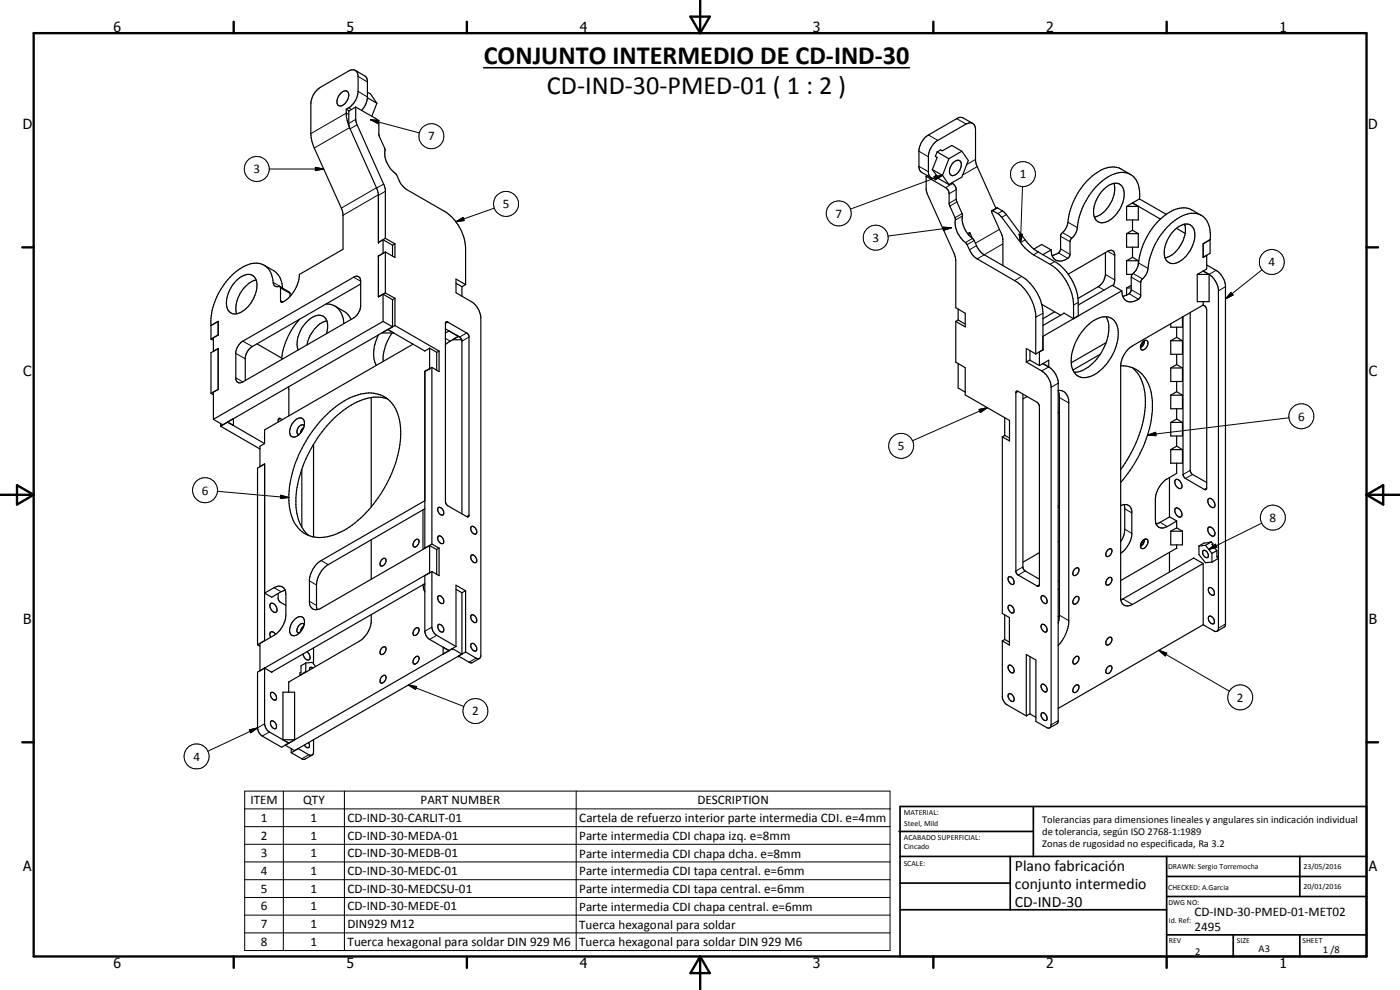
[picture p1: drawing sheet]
<svg xmlns="http://www.w3.org/2000/svg" width="420mm" height="297mm" viewBox="0 0 420 297" stroke-linecap="round" stroke-linejoin="round" font-family="sans-serif">
<g fill="none" stroke="#000" stroke-width=".35">
<path d="M102.3 27.9a1.22 1.22 0 0 1 1.2-.7 1.22 1.22 0 0 1 1.1 .9 3.4 3.4 0 0 1-2.5 3.7l-.3-.1a1.87 1.87 0 0 1-.2-2.9zM103.9 32.8a6.2 6.2 0 0 0 3.6-5.4v-4.5a1.75 1.75 0 0 0-.9-1.8 1.75 1.75 0 0 0-2 .2l-8.5 4.9a6.3 6.3 0 0 0-2.8 4.9v9l.3 2.4 9.2 20.8 .1 1.3v10.2l-13 7.5a9.9 9.9 0 0 1-5.3 8.4l-.4-.5v-4l-.3-.3a1.35 1.35 0 0 1-1.9-1.2 5.4 5.4 0 0 0-5.1-5.7 12.2 12.2 0 0 0-9.1 5.5 20 20 0 0 0-4.5 13.2M103.9 32.8l.9 .5M103.9 32.8l.1 2.3 .8 2.8M106.6 21.1l2.8 1.6 .6 .6 .3 1v5.2a6.5 6.5 0 0 1-1.8 3.6M106.8 32.1l6 3.5 .4 .4 .5 1.1v3.5l1.8 4.1a8 8 0 0 0 3.5 7.7l.8 1.7a6.6 6.6 0 0 0 2.3 2.8l11.2 6.5a14.3 14.3 0 0 1 6.4 11v11M106.8 32.1l-2.1 1.2v4.4l8.7 19.6 .2 1.3v14.2l1.4-.9M106.8 32.1v3.7l.2 1.3 8.6 19.5v14.9M110.3 27.7l.9 .5 1.9 2.8M110.3 29.3l2.8 1.7M113.1 31l-1.5 3.9M291.9 37l-2.8-1.6-1.1-.2-9.4 5.3a6.6 6.6 0 0 0-2.8 4.5l.1 5.9 .5 .7 3 1.7"/>
<path d="M277.9 52.9l6.5 3.9 .4 1.3 .1 3.3 1.8 4.1a8.4 8.4 0 0 0 3.4 7.7l1.3 2.6 1.2 1.4 12.4 7.3a14.2 14.2 0 0 1 5.8 10.1v11.6M277.9 52.9v4l.4 1.4 8 17.7 .5 1.4v14.9l2.9 1.7v4.1l-2.9-1.7M278.3 52.7l-.4 .2M279.8 50.9l1.5 2-.6-.3M279.8 50.9l3.1 1.7M280.7 52.6h.3M280.7 52.6l.6 .7 3.5 2.1M281.2 53.3a1.62 1.62 0 0 1-1.7 .1 1.62 1.62 0 0 1-.9-1.5v-5.3a6.2 6.2 0 0 1 2.9-4.5l8.4-4.9a1.75 1.75 0 0 1 2-.2 1.75 1.75 0 0 1 .9 1.9v9.4l.1 .8 6 13.4M281.3 45.6l-.6 1.3 .6 .3-1.5 3.7M281.3 45.6l3.5 2M282.9 52.6l1.9 2.8M284.8 47.6l-1.9 5"/>
<path d="M285.6 54.9l.7 .5 .6 1 .1 3.6 1.8 4.3a8.2 8.2 0 0 0 3.5 7.7l.8 1.7a6.3 6.3 0 0 0 2.3 2.8l11.2 6.4a14 14 0 0 1 6.4 11.1v11M286 48.9a1.33 1.33 0 0 1 1.5-.8 1.33 1.33 0 0 1 1 1.6 3.1 3.1 0 0 1-3 2.9 2.1 2.1 0 0 1 0-3zM288.7 45.4l-3-1.8-2.9 1.7-.5-.3-1 .6M288.7 45.4l1.9 2.7-1.9 5-3.9 2.3M288.7 45.4l-3.9 2.2M331.4 56.7a4.2 4.2 0 0 1 4.8-1.3 5.4 5.4 0 0 1 .3 6.5 8.2 8.2 0 0 1-5.5 4.9 2.64 2.64 0 0 1-2.8-2.7 10.2 10.2 0 0 1 3.2-7.4zM334.3 55a9.1 9.1 0 0 1-5.8 10.2M339.3 52.4l-2.8-1.7a7.1 7.1 0 0 0-7.4 1.2 22.3 22.3 0 0 0-8.9 15.9l-.5 1.1-1.4 1.6v4.3a2.99 2.99 0 0 1-2.5 1.9M342 59.7l8 4.6M342 59.7l-2.1 1.2M342 59.7a6.8 6.8 0 0 0-3.5-7.7 8 8 0 0 0-7.7 2.3 22.3 22.3 0 0 0-7.7 15.1l-2 2.9v4a3 3 0 0 1-5.2 .8l-.4-2.1M79.3 79.6a9.4 9.4 0 0 1 4.3 2.9 7.6 7.6 0 0 1 1.2 3.9"/>
<path d="M113.6 76.8v12.3M115 71.9v4.1l-1.4 .8M115 71.9l2.8 1.7M115.6 75.6v12.3M115.6 71.5l2.9 1.7M115.6 71.5l-2 1.2M115.6 75.6l-2 1.2M117.8 73.6v3.2M118.5 73.2v4.1l-2.9-1.7M118.5 73.2l-.7 .4M291 69.8l-.3 .7M291 69.8l-.6 .3"/>
<path d="M291 69.8l.8 1.7M297.7 63.2l1.5-.8 2.2 1.2 6.3 8.4a12.5 12.5 0 0 0 3.9 3.6l4.9 2.9a15.6 15.6 0 0 1 7.1 11.6v4.7l-1.4 .8M297.7 63.2l-.1 .5 3.3 7.5 .1 8.5M297.7 63.2l1.8 .9 1.1 1.1 7 9.2 2.6 2.1 4.9 2.8a15.5 15.5 0 0 1 7.1 12.2v4.1M310.3 74.7l2.3-1.3 2.9 1.6M315.5 75l-2.5 1.4M331.8 75.8v6.5a4.9 4.9 0 0 1-2.2 3.7l-6.1 3.5M338.1 78.2v4.1h1.7M338.1 78.2h3.5M338.1 61.9v4.1h3.5v-4.1M338.1 70.1v4.1h3.5v-4.1M338.1 61.9h3.5"/>
<path d="M338.1 70.1h3.5M339.9 60.9l8.4 4.8M339.9 66v3.1M339.9 74.2v3M339.9 77.2l1.7 1M339.9 77.2l-1.8 1M339.9 60.9l1.7 1M339.9 60.9l-1.8 1M339.9 69.1l1.7 1M339.9 69.1l-1.8 1M341.6 78.2v1.3M352.2 69.3a5.4 5.4 0 0 1 4.6-2 3.6 3.6 0 0 1 1.7 4.5 9.5 9.5 0 0 1-5.9 7.2 2.63 2.63 0 0 1-3.2-2.7 10.2 10.2 0 0 1 2.8-7z"/>
<path d="M353 68.5l2.7 1.5M355.2 67.3l.4 .3M355.5 67.3a9.1 9.1 0 0 1-5 9.8l-.8 .3M360.5 64.6l-2.8-1.6a7.4 7.4 0 0 0-8 1.6 22.5 22.5 0 0 0-8.3 15.4l-.5 1.2-1.3 1.6-.2 4.7-.5 .6-.8 .5M362.1 76.6h.1M362.2 79.5l2.7 1.6a6.2 6.2 0 0 1 2.9 4.5v101.9l-.3 .5-2.2 1.4M362.2 76.6v4.1l-1.1 .6M362.2 76.6l-1.1 .6M363.2 71.9l-2.1 1.3v4M363.2 71.9v4.1l-2.1 1.2M363.2 71.9a7.2 7.2 0 0 0-3-7.5 7.9 7.9 0 0 0-7.6 1.7 21.7 21.7 0 0 0-7.5 11.3l-.3 1.6a6.3 6.3 0 0 1-2.3 5.2l-.2 4.6a3.1 3.1 0 0 1-5.2 .5l-.4-2.1M63.3 97.7l2.2-1.3v4.1"/>
<path d="M63.3 97.7v4M70.7 84.5a5 5 0 0 1 4.9-2 4.1 4.1 0 0 1 1.3 5 8.7 8.7 0 0 1-6.2 6.7 2.75 2.75 0 0 1-2.8-3.3l.1-1.1 .7-2.3 .8-1.6zM76.9 84a9.1 9.1 0 0 0-5.9 10.1M84 86l2.9 1.7 .1 1.2M89.9 95.8a21.8 21.8 0 0 0-5.4 11.6M97.8 91.2a5.3 5.3 0 0 1 5.4 5.8v.1M98.1 96.3a8.9 8.9 0 0 0-6 7.2M100.5 91.8l3.2 1.9 1.1 1.2 .6 .9M108.2 85.2l-32.5 18.8a4.4 4.4 0 0 0-2.1 3.3v6.9M114.6 99.9l1.8-1.1 1.7 1.1zM115 88.3l2.8 1.6M115 88.3v8.1"/>
<path d="M115 96.4l2.8 1.6M115 88.3l-1.4 .8M115 96.4l-51 29.4M115.6 87.9l2.9 1.6M115.6 87.9l-2 1.2M116.4 98.9l11.1 6.4 1.4-.8M116.4 98.8v.1M117.6 99.9a14.9 14.9 0 0 0-2.6 8.6M117.8 98l-51.6 29.9M117.8 89.9v8.1M118.5 97.7l13.3 7.6M118.5 89.5v8.2"/>
<path d="M118.5 89.5l-.7 .4M118.5 97.7l-2.1 1.2M133.7 98.7l4.3 2.4M133.7 99.9l1.1-.6 2.8 1.6M133.8 96.7l.5-.1 5.9 3.4 .5 .9v53.9l-.3 .3-6-3.3-.5-.5-.2-.8zM136.9 85l1.7 1M138.6 86v2.9M139.7 85.4l-2.8-1.7v4.1l4.6 2.7a6.2 6.2 0 0 1 2.8 4.5v101.9a.85 .85 0 0 1-1.4 .6l-3.2-1.9M139.7 85.4l-1.1 .6M286.8 96.4v12.3l2.9 1.6v8.2l13.3 7.7v6.1l-2.2-1.2M287.6 96l-.8 .4M287.6 92.7v3.3"/>
<path d="M287.6 96l2.1 1.2M312.6 91.3l5.7 3.3M316.5 93.6l-3.5 2M320.6 82.3l11.8-6.9a1.3 1.3 0 0 1 2.1 .9v8l-.4 1.5M322.2 95.6l-2.9-1.7-6.3 3.8M325.7 98.3a7.6 7.6 0 0 1 7.3-3.1 5.1 5.1 0 0 1 2.6 5.9 15.3 15.3 0 0 1-8.3 11.8 4 4 0 0 1-5.8-4 15.2 15.2 0 0 1 4.2-10.6zM331.9 95a9.7 9.7 0 0 1-.3 8.7 13.3 13.3 0 0 1-8.3 7.9l-.9 .1M336.7 87.2l-2.9-1.6-10.2 5.9M336.7 87.2l-23.7 13.7M338.1 88.6l-1.1 .3M338.1 86.4v2.2M338.1 86.4h1.4"/>
<path d="M339.5 85.6l-1.4 .8M353.1 98.2v3M354.9 95.1v3.1h-3.5v-1M357.2 93.8v47.5l.5 .9 4.5 2.6M359.3 82.3h3.6M359.3 82.3v8.2h3.6v-8.2M361.1 90.5v1M361.1 81.3l1.8 1M361.1 91.5l.8 .7 .3 .8v53.4l-.3 .5-6.3-3.4-.6-1.1v-47.4M361.1 91.5l-21.2 12.3a7.8 7.8 0 0 0-3.6 5.7v70.2a2.15 2.15 0 0 0 1.3 2 2.15 2.15 0 0 0 2.3-.3l21.2-12.3M361.1 81.3l-1.8 1M362.9 82.3a6.4 6.4 0 0 1 2.8 4.5v102l-.4 .6"/>
<path d="M63.3 101.7l.7 .4M63.3 118l.7 .4M64 105.4h.1M65.5 104.6v12.2M65.5 104.6l-2.2 1.2v12.2M65.5 100.5l-2.2 1.2M65.5 116.8l-2.2 1.2M65.5 100.5l-1.5 .8v4.1M65.5 116.8l-1.5 .8v8.2M65.5 104.6l-1.5 .8M72.1 103l34.3-20a1.22 1.22 0 0 1 1.6 .3l.2 .8v8a4.9 4.9 0 0 1-2.1 3.3l-33.2 19.2a1.29 1.29 0 0 1-1.4 .2 1.29 1.29 0 0 1-.7-1.1v-8.4l.4-1zM77.1 103.2l7.8 4.5"/>
<path d="M86.6 116l.1 8.8M86.6 116.8h.1M98 100.1a4.7 4.7 0 0 0-.9-5.2 4.6 4.6 0 0 0-5.3 1.9 9 9 0 0 0-2.3 8.2M111.4 119.3v32.8M113.6 100.5a9.8 9.8 0 0 0-.6 9.1M116.4 119.7a13.9 13.9 0 0 0-12.6 2.9 38 38 0 0 0-15 26.8 13.5 13.5 0 0 0 3.9 11.3M124 103.3l-44.6 25.7v4.1M127.5 111.4v53.1M127.5 111.4h.1M128.9 104.5v6.1l-1.4 .8M128.9 104.5l2.2 1.2M129.6 110.2v53"/>
<path d="M129.6 110.2l-2.1 1.3M131.1 105.7v5.3M131.8 105.3v6.2l-2.2-1.3M131.8 105.3l-.7 .4M137.6 100.9l-3.9 2.5M137.6 100.9l-1.8 1h2.8M137.6 100.9l.4 .2M138 101.1l.6 .9M138.6 102v52.2M287.6 109.1v7.3l2.1 1.2M305 117.4h.6l5.6 3.3 .5 .5 .2 .7v53.5l-.4 .5-6.1-3.4-.5-1zM307 118.3v52l.5 .9 4.4 2.6"/>
<path d="M308 108.6l4.6 2.7a6.2 6.2 0 0 1 2.9 4.5v101.7l-.2 .7-.4 .2h-.6l-3.4-1.9v-18.5l-2.9-1.6v18.4M308.2 119l-1.2 .7M309.1 108l-1.1 .6M309.1 108.1l2.8 1.6M309.1 105.2v2.9M310.8 106.2l-2.8-1.6v4M311.9 105.6h.1M311.9 105.6v4.1M313 105h.1M313 109.1l1.7 1M313 104.9l-2.2 1.3M313 109.1l-1.1 .6"/>
<path d="M313 105l-1.1 .6M313 109.1l1.7-1v2M314.7 110.1a5.9 5.9 0 0 1 2.9 4.5v101.9l-.4 .7-2.2 1.2M317.6 117.3l.4 2v65.3l-.4 2.4M317.6 117.1a2.96 2.96 0 0 1 3.1 3.3v66.4a12 12 0 0 1-3.1 6.9M330.2 106.3l-8.2 4.7M331.9 102.8l-10.4 6M336.3 109.7l1.5 .1 2 .5M339.8 110.3a10.2 10.2 0 0 1 5.9 9.1 33.5 33.5 0 0 1-6.5 21.7l-2.9 3.6M339.8 110.3a12.6 12.6 0 0 1 3.9 11 36.9 36.9 0 0 1-7.4 19.6M343.1 102.4a.79 .79 0 0 1 1.4 .2 1.81 1.81 0 0 1-1.9 2.3 1.86 1.86 0 0 1 .5-2.5zM343.3 102.4l-1 1.7"/>
<path d="M343.5 102.2a2.46 2.46 0 0 1-1.2 2.1M351.4 102.2v4.1h3.5v-4.1M351.4 110.4v4.1h3.5v-4.1M351.4 118.6v4h3.5v-4M351.4 110.4h3.5M351.4 102.2h3.5M351.4 118.6h3.5M353.1 106.3v3.1M353.1 114.5v3M353.1 109.4l1.8 1M353.1 109.4l-1.7 1M353.1 101.2l1.8 1"/>
<path d="M353.1 101.2l-1.7 1M353.1 117.5l1.8 1.1M353.1 117.5l-1.7 1.1M64 125.8l2.9 1.7M66.2 127.9l11.8 6.8M66.2 127v.9M68.3 126.6l1.8-1v2.1zM68.3 126.7l11.1 6.4M78 140l1.4-.8v53M78 140h.1M79.4 139.2l-2.1 1.3v53M79.4 133.1l-1.4 .8v6.1"/>
<path d="M84.7 125.9l-.9-.4-.3 .4v.7M88.1 126.6a2.08 2.08 0 0 1 2.8-1 3.9 3.9 0 0 1-1.9 5.3 1.4 1.4 0 0 1-1.7-.1 1.4 1.4 0 0 1-.4-1.6l.5-1.6zM90.3 129.3l.2 .3M91.1 128.3l-.7 .9-.3 .8M91.3 127.8a.94 .94 0 0 0-1-.4 .94 .94 0 0 0-.7 .8 1.24 1.24 0 0 0 .2 2.1M94.1 133.3v27.8M97.5 124.9a20.3 20.3 0 0 1 13.9-7 9.1 9.1 0 0 1 8.4 7.9 31 31 0 0 1-5 21.6 31 31 0 0 1-14.1 12.9 9.7 9.7 0 0 1-11.1-1.7 14 14 0 0 1-2.9-10.3 37.4 37.4 0 0 1 10.8-23.4zM300.8 131.1v53l2.1 1.2v8.2l-2.1-1.2M301.5 130.6l-.7 .5M301.5 130.6l1.5 .8M301.5 125.3v5.3M318 123.4l-.4 .5"/>
<path d="M351.4 126.7v4.1h3.5v-4.1M351.4 126.7h3.5M351.4 134.9v4.1h3.5v-4.1M351.4 134.9h3.5M353.1 122.6v3.1M353.1 130.8v3.1M353.1 139v3l-2.8 1.7a8 8 0 0 0-3.6 6.1v6.1a2.19 2.19 0 0 0 1.1 2.3 2.19 2.19 0 0 0 2.5-.2l2.8-1.7M353.1 125.7l1.8 1M353.1 125.7l-1.7 1M353.1 133.9l1.8 1M353.1 133.9l-1.7 1M90.6 140.8v17.4"/>
<path d="M126.9 153v11.8M127.5 152.7l-29 16.7a7.9 7.9 0 0 0-3.5 6.1v6.5l.2 .9M127.5 150.2l-31.1 18a7.8 7.8 0 0 0-3.5 5.7v6.9a2.09 2.09 0 0 0 1.2 2 2.09 2.09 0 0 0 2.3-.3l32.5-18.8M131.5 152.3a1.39 1.39 0 0 1 1.4 .7 1.39 1.39 0 0 1 0 1.5 1.58 1.58 0 0 1-1.4-2.2zM141.4 158a1.39 1.39 0 0 1 1.5 .7 1.39 1.39 0 0 1-.1 1.5 1.58 1.58 0 0 1-1.4-2.2zM317.6 152.2l.4 .2M317.6 151.7l.4 .1M336.3 151.8a2.07 2.07 0 0 1 2.2-.3 2.07 2.07 0 0 1 1.2 2v6.9a8.1 8.1 0 0 1-3.4 5.6M337.3 151.4l.3 .9v6.5l-.3 1.9-1 1.9M351 143.3v11.8l2.1 1.2v2.1M351.1 155.1l-3.2 1.8-.9 .3M351.4 159.4v4.1h3.5v-4.1"/>
<path d="M351.4 159.4h3.5M352.6 144.1l.4-.3a1.87 1.87 0 0 1 1.4 2.7 1.86 1.86 0 0 1-1.8-2.4zM352.6 152.7a1.17 1.17 0 0 1 1.3-.1 1.17 1.17 0 0 1 .6 1l.2 .3a.96 .96 0 0 1-.3 1.2 1.95 1.95 0 0 1-1.8-2.4zM353.1 158.4l1.8 1M353.1 158.4l-1.7 1M362.5 149.9l.5-.4a1.87 1.87 0 0 1 1.3 2.7 1.86 1.86 0 0 1-1.8-2.3zM362.5 158.4a1.17 1.17 0 0 1 1.3-.1 1.17 1.17 0 0 1 .6 1l.2 1.2a1.18 1.18 0 0 1-1.9-.8zM83.5 178.1v1.4l.3 .8 2 1.4M85.6 177.1l-1.2 .4-2.8 1.7-2.2-1.2 2.8-1.7a2.18 2.18 0 0 1 2.6-.2 2.18 2.18 0 0 1 1 2.3v6.1a8 8 0 0 1-3.6 6.1l-4.2 2.5v8.2M111.4 162v11.8M114.5 168l.6-.4h.5a1.39 1.39 0 0 1 0 1.5 1.39 1.39 0 0 1-1.4 .6 1.56 1.56 0 0 1 .3-1.7zM124.4 162.3l.9-.5a1.31 1.31 0 0 1 .4 1.3 1.31 1.31 0 0 1-1 1 .83 .83 0 0 1-.8-.6 .83 .83 0 0 1 .3-.9z"/>
<path d="M127 175.4l.5 2.2M127.5 164.5h.1M127.5 175.1l-46 26.6M128.9 163.7l2.2 1.2v7.4M128.9 163.7v8.2M128.9 171.8l-50.9 29.5M129.6 171.5l-2.1 1.2v16.7a3.2 3.2 0 0 0 1.4 2.5l5.8 3.3M129.6 171.5l.1 17.3 .4 .9 .7 .8 6.1 3.5M129.6 163.2l2.2 1.3M129.6 163.2l-2.1 1.3M131.5 178.9a1.39 1.39 0 0 1 1.4 .6 1.39 1.39 0 0 1 0 1.6 1.55 1.55 0 0 1-1.4-2.2zM131.5 160.9a1.39 1.39 0 0 1 1.4 .6 1.39 1.39 0 0 1 0 1.6 1.58 1.58 0 0 1-1.4-2.2z"/>
<path d="M131.8 164.5v8.2l-2.2-1.2M131.8 164.5l-.8 .4M136.9 176.8l1.7 1M138.6 177.8v18.5M139.7 177.2l-2.8-1.6v18.4M139.7 177.2v18.4M139.7 177.2l-1.1 .6M141.4 166.6a1.39 1.39 0 0 1 1.5 .7 1.39 1.39 0 0 1-.1 1.5 1.58 1.58 0 0 1-1.4-2.2zM302.6 173.3a1.17 1.17 0 0 1 1.2 0 1.17 1.17 0 0 1 .5 1.2v.6a.84 .84 0 0 1-.9 .2 .84 .84 0 0 1-.6-.7l-.3-.7zM311.9 165.8l-4.9 2.9M312.5 179a1.17 1.17 0 0 1 1.3 0 1.17 1.17 0 0 1 .4 1.2v.6a.84 .84 0 0 1-.9 .3 .84 .84 0 0 1-.6-.8l-.2-.7zM318 162.3l-.4 .3"/>
<path d="M318 174.2l-.4 .2M318 176.7l-.4 .1M322.4 170.9a.71 .71 0 0 1 .7-.6 .71 .71 0 0 1 .7 .5 1.46 1.46 0 0 1-1.7 1.8l-.1-.8zM322.6 179.2a.65 .65 0 0 1 .6-.3 .65 .65 0 0 1 .6 .5 1.42 1.42 0 0 1-1.7 1.7l-.1-.7zM332.3 165.1a.74 .74 0 0 1 .7-.5 .74 .74 0 0 1 .7 .5 1.32 1.32 0 0 1-.3 1.4 1.32 1.32 0 0 1-1.5 .3v-.9zM332.3 173.7a.76 .76 0 0 1 .7-.5 .76 .76 0 0 1 .7 .5 1.71 1.71 0 0 1-1.5 1.9l-.3-.3v-.6zM342.9 162.2a.85 .85 0 0 1 .8-.5 .85 .85 0 0 1 .8 .5 1.87 1.87 0 0 1-1.9 2.3 1.76 1.76 0 0 1 .3-2.3zM343.3 161.9l-1 1.8M343.5 161.8a2.37 2.37 0 0 1-1.2 2.2M351 165.7v5.9M353.1 163.5v1M353.1 164.5l-16.8 9.7"/>
<path d="M358.2 167.4v.1M358.2 167.4l2.9 1.7M358.3 167.4l-21.9 12.6M359.8 163.8v2.6l2 2.4 1.9-.1M361 165.3a1.3 1.3 0 0 1 1.4 .5 1.3 1.3 0 0 1 0 1.5 1.54 1.54 0 0 1-1.4-2zM361.1 169.1v18.4M361.8 163.6l1.9 2.4M361.8 163.6l-2 .2M362.8 176.4a1.43 1.43 0 0 1 1.4 .7 1.43 1.43 0 0 1 0 1.5 1.58 1.58 0 0 1-1.4-2.2zM363.5 162.6l-2.2 .3-1.5 .9M363.5 162.6l.6 .6-.3 .2 1.4 1.8M363.5 162.6l-1.7 1"/>
<path d="M363.7 166v2.7M365.2 165.2v1.9l.3-.1v.6l-1.8 1.1M365.2 165.2l-1.5 .8M77.3 193.5l.7 .3M79.4 192.2h.1M79.4 192.2l-2.1 1.3M81.3 181a1.77 1.77 0 0 1 1.5 2.7 1.77 1.77 0 0 1-1.5-2.7zM82.7 190.3a1.02 1.02 0 0 0-1.6-.5l-.1 .6 .2 .8M88.7 185.6a1.58 1.58 0 0 1 2.1-.4 1.58 1.58 0 0 1 .5 2.1 4.3 4.3 0 0 1-3.2 3.5 1.56 1.56 0 0 1-1.1-2.4l.6-1.5zM90.9 188l-.5 .8-.3 .8M91 188v.1M91.1 187.9l-.2 .1"/>
<path d="M91.3 187.4a1.12 1.12 0 0 0-1.9 .6 1.11 1.11 0 0 0 .4 2M91.8 198.9l-1.5 .9v1.9l-.3 .2v.7M91.8 198.9v2.6M91.8 198.9l2-.1 .9 1.1M92.1 195.5a1.83 1.83 0 0 1 .6 2.5 1.76 1.76 0 0 1-1.8-1.7M94.1 194.4v4.8M111.4 184.4v2.3a7.8 7.8 0 0 1-3.5 5.7l-21.3 12.2M114.7 194.4a.66 .66 0 0 1 .6-.4 .66 .66 0 0 1 .6 .5 1.42 1.42 0 0 1-1.7 1.8 1.63 1.63 0 0 1 .5-1.9zM124.4 197.4a.71 .71 0 0 1 .7-.5 .71 .71 0 0 1 .7 .5 1.46 1.46 0 0 1-1.7 1.7l-.1-1zM124.6 188.6a.66 .66 0 0 1 .6-.3 .66 .66 0 0 1 .6 .5 1.42 1.42 0 0 1-1.7 1.7 1.63 1.63 0 0 1 .5-1.9zM131.5 187.5a1.39 1.39 0 0 1 1.4 .6 1.39 1.39 0 0 1 0 1.5 1.56 1.56 0 0 1-1.4-2.1zM133 194.2l1.8 1-1.8 1.1z"/>
<path d="M134.8 195.2h.1M136.9 194l-2.2 1.2M138.6 196.3l-2.8-1.7-50.2 29M138.6 196.3l-50.2 28.9-2.8-1.6M139.7 195.6l-2.1 1.2 3.6 2.1h.4l2.3-1.3M141.4 184.6a1.39 1.39 0 0 1 1.5 .6 1.39 1.39 0 0 1-.1 1.6 1.55 1.55 0 0 1-1.4-2.2zM141.4 193.2a1.39 1.39 0 0 1 1.4 .6 1.39 1.39 0 0 1 0 1.5 1.56 1.56 0 0 1-1.4-2.1zM300.8 192.3v17l.2 .6 1 1.4 6 3.5M301.5 191.9l-.7 .4M301.5 184.4v7.5M301.5 191.9l1.4 .8M302.6 181.9l.2-.3a1.5 1.5 0 0 1 1.3 2.3 1.57 1.57 0 0 1-1.5-2z"/>
<path d="M302.6 199.8a1.17 1.17 0 0 1 1.2 .1 1.17 1.17 0 0 1 .5 1.1l.1 .3a.63 .63 0 0 1-.5 .6 .63 .63 0 0 1-.7-.3l-.6-.9zM309.1 197v17.2l1.8 1M312.7 187.3a1.5 1.5 0 0 1 1.3 2.3 1.46 1.46 0 0 1-1.3-.8 1.46 1.46 0 0 1 0-1.5zM318 184.8l-.4 .2M322.4 197.4l1-.5a1.3 1.3 0 0 1-.4 2.2l-.6 .2a1.04 1.04 0 0 1-.5-1 1.04 1.04 0 0 1 .5-.9zM332.3 191.7a.74 .74 0 0 1 1-.5 .74 .74 0 0 1 .3 1.1 1.27 1.27 0 0 1-1.5 1.1l-.2-.7zM361.1 187.5l3.4 1.9h.8M361.1 187.5l-43.5 25.1M362.8 185a1.45 1.45 0 0 1 1.4 .6 1.45 1.45 0 0 1 0 1.6 1.6 1.6 0 0 1-1.4-2.2zM78 201.3h.1M79.4 200.4v16.8a3.2 3.2 0 0 0 1.4 2.4l5.8 3.4M79.4 200.4l-2.1 1.3v16.7a3.3 3.3 0 0 0 1.4 2.5l5.8 3.3 2.1-1.2"/>
<path d="M79.4 200.4l2.2 1.2M81.3 207.9a1.43 1.43 0 0 1 1.7 1.7 .59 .59 0 0 1-.6 .5 .59 .59 0 0 1-.6-.4 1.55 1.55 0 0 1-.5-1.8zM81.3 216.4a1.46 1.46 0 0 1 1.6 2l-.4 .3a1.67 1.67 0 0 1-1.3-2.2zM86.6 204.6v3.1M86.6 204.6h.1M90 202.6h.1M91.8 201.5l-1.8 1.1M91.8 201.5l.1 .1M93.9 200.4l-.5-.2-.4 .1-.1 .7M114.5 203.1a.71 .71 0 0 1 .7-.5 .71 .71 0 0 1 .7 .5 1.46 1.46 0 0 1-1.7 1.8l-.1-1.1zM302.7 208.2a1.43 1.43 0 0 1 1.4 .7 1.43 1.43 0 0 1 0 1.5 1.58 1.58 0 0 1-1.4-2.2zM309.1 214.2l-1.1 .6"/>
<path d="M312.5 205.5a1.17 1.17 0 0 1 1.3 .1 1.17 1.17 0 0 1 .4 1.2l.1 .2a.63 .63 0 0 1-.5 .6 .63 .63 0 0 1-.7-.3l-.6-.9zM312.6 214a1.43 1.43 0 0 1 1.4 .6 1.43 1.43 0 0 1 0 1.6 1.58 1.58 0 0 1-1.4-2.2zM322.6 205.8l.9-.3a1.39 1.39 0 0 1 .1 1.6 1.39 1.39 0 0 1-1.5 .6l-.1-.8zM332.3 200.3a.76 .76 0 0 1 .7-.5 .76 .76 0 0 1 .7 .4 1.42 1.42 0 0 1-1.6 1.8l-.2-.8zM84.9 222v-14.3h3.5v14.3M84.9 222h3.5M84.9 222l1.8 1M85.6 223.6h.1M87.4 225.8l3.8 2.1 2.5-1.3M87.4 224.6v1.2M88.4 222l-1.7 1M89.5 224.6h.1"/>
<path d="M89.5 224.6l-2.1 1.2M92.6 222.8a.94 .94 0 0 1-.2 1.6l-.5-.2-.6-.6M94.1 222v3.6a.86 .86 0 0 1-.4 1 .86 .86 0 0 1-1-.2l-3.2-1.8"/>
</g>
<g fill="none" stroke="#000" stroke-width=".3">
<path d="M104.6 32.3l.9 .6M104.7 34.4l-.8-.4-10.6 6.1M104.9 38.3l-10.6 6.1M106.8 35.8l-2.1 1.2M107.2 37.5l-2.1 1.2M107.5 27.4l2.8 1.7M107.5 22.9l2.8 1.7M111.2 35.9l2.5 .2-.2 1zM111.2 35.9l14.6 4M287.1 35.6l2.8 1.6M80.8 50.7h16.3M94.6 50.2l2.5 .5-2.5 .5z"/>
<path d="M113 56.3l-10.6 6.1M113.5 58.5l-10.6 6.1M115.1 55.2l-2.1 1.2M115.6 57.4l-2 1.2M275.8 49.9l2.8 1.6M275.8 45.4l2.8 1.6M278.6 40.5l2.9 1.6M280.3 53l2.6-.4-2.2 1.4zM282.9 52.6l-27.7 10.1M285.9 55.1l-2.1 1.2M287 59.8l-2.2 1.2M287 56.9l-2.2 1.2"/>
<path d="M292.8 47.8l-2.7 1.6M293.3 50l-4.4 2.5M306.9 56l-.6 16.8M136.8 66.5l2.2-1.3 .3 1zM148.4 62.4l-11.6 4.1M283 68.2l2.6 .1-2.4 .8zM285.6 68.3l-19.1 2.5M287.2 60.6l-2.1 1.2M288.7 64.1l-2.1 1.2M288.8 64.8l-2.1 1.2M291.9 71.5l-2.1 1.3M292.4 72.2l-2.2 1.2"/>
<path d="M293.1 73.7l-2.2 1.2M295.4 76.5l-2.1 1.2M299.4 62.4l-1.5 .8M299.9 68.8l-7.2 4.2M300.9 63.3l-1.4 .8M301 73.2l-5.7 3.3M302 64.4l-1.4 .8M305.8 70.3h1.1l-.6 2.5zM307.7 72l-1.4 .8M311.6 75.6l-1.4 .9M316.5 78.5l-1.4 .8M317.7 75.9l2.8 1.6"/>
<path d="M318.3 70.9l2.8 1.6M318.3 74.7l2.8 1.6M318.8 69.8l2.9 1.6M320.5 66.7l2.8 1.6M332.4 75.4l2.1 1.2M341.7 78.9l2.8 1.6M82 84.7l2.8 1.7M84.2 86.4l2.8 1.7M84.2 90.2l.7 .4M103.2 97h.1M106.1 83.2l2.1 1.2M134.4 96.6l-.7 .4"/>
<path d="M140 99.9l-2 1.2M306.6 82.9l-2.1 1.3M313 94l-2.2 1.2M323.6 90.7l-1.4 .8M329.6 86l1.8 1M331.8 82.3l2.7 1.7M338.9 88.1l2.8 1.7M339.5 83.1l2.8 1.7M339.5 86.9l2.8 1.7M340.1 82l2.8 1.7M364.9 81.1l-2 1.2M367.8 86l-2.1 1.2"/>
<path d="M369.4 87.8l.7 .7-2.3 1.2zM378.7 80.9l-10.9 8.8M70.8 106l2.8 1.7M70.8 113.4l2.1 1.2M72.9 102.4l2.8 1.6M133.7 101.5l1.4 .9M140.7 101.1l-2.1 1.3M305.6 117.4l-.7 .5M314.7 110.1l-2.1 1.2M317.6 115l-2.1 1.2M318 119.3l2.7 1.6M84.2 125.6l-.7 .4"/>
<path d="M293.8 122.9l2.5-.6-2.1 1.5zM296.3 122.3l-22.5 9.9M344.4 130.6l2.4-.9 .1 1zM386.9 125.3l-42.5 5.3M65.2 147.4l21.5 1.9M84.2 148.6l2.5 .7-2.6 .3zM140.7 154.6l-.7 .4M337.6 158.8l2.1 1.2M337.6 152.7l2.1 1.2M348.2 156.7l2.1 1.3M357.2 141.1l-2.2 1.3M357.9 142.4l-2.1 1.2"/>
<path d="M362.2 146.4l-.8 .5M378.7 157l-16 7.8M82.2 176.3l2.2 1.2M92.9 174.3l2.1 1.2M96.4 168.2l2.1 1.2M127.2 175.3l.3 .2M307 170.1l-2.1 1.2M307.7 171.3l-2.1 1.3M311.9 175.4l-.7 .4M337 179.7l2.9 1.7M362.7 164.8l2.1-1.5 .4 .9zM92.9 180.4l2.1 1.3"/>
<path d="M129.6 188.2l-2.1 1.2M131.1 190.6l-2.2 1.3M142.9 197.5l-2.2 1.2M318 184.6l2.7 1.6M347.8 195.1l2.4 .9-.5 .8zM347.8 195.1l21.2 12.3M367.8 187.2l-2.1 1.3M74.8 219l2.5-.6-2 1.5zM77.3 218.4l-14.9 7M79.4 217.2l-2.1 1.2M80.8 219.6l-2.1 1.3M122.5 205.5l2.5 .5-.3 .9z"/>
<path d="M122.5 205.5l16.7 6.5M317.6 216.2l-2.1 1.3M73.4 237.4h193.7v47.8h-193.7zM85 237.4v47.8M92.7 226.4l-2.1 1.3M103.4 237.4v47.8M172.9 237.4v47.8M73.4 242.7h193.7M73.4 248h193.7M73.4 253.3h193.7M73.4 258.6h193.7M73.4 263.9h193.7"/>
<path d="M73.4 269.3h193.7M73.4 274.6h193.7M73.4 279.9h193.7"/>
<circle cx="77.1" cy="50.7" r="3.8"/>
<circle cx="129.4" cy="40.9" r="3.8"/>
<circle cx="307" cy="52.2" r="3.7"/>
<circle cx="151.9" cy="61.2" r="3.8"/>
<circle cx="251.7" cy="64" r="3.7"/>
<circle cx="262.8" cy="71.3" r="3.7"/>
<circle cx="381.7" cy="78.6" r="3.7"/>
<circle cx="270.4" cy="133.8" r="3.7"/>
<circle cx="390.6" cy="124.9" r="3.8"/>
<circle cx="61.5" cy="147.1" r="3.7"/>
<circle cx="382" cy="155.3" r="3.8"/>
<circle cx="142.7" cy="213.3" r="3.8"/>
<circle cx="372.2" cy="209.2" r="3.8"/>
<circle cx="59" cy="227" r="3.8"/>
</g>
<path d="M145.1 20.3h127.9" fill="none" stroke="#000" stroke-width=".46"/>
<g fill="#000">
<circle cx="113.6" cy="72.7" r=".18"/>
<circle cx="113.6" cy="76.8" r=".18"/>
<circle cx="128.9" cy="110.6" r=".18"/>
<circle cx="135.8" cy="194.6" r=".18"/>
<circle cx="137.6" cy="196.8" r=".18"/>
</g>
<g fill="none" stroke="#000" stroke-width=".71">
<path d="M10.1 9.9h400v277.1h-400zM70.1 6.5v3.4M140.1 6.5v3.4M207.2 5h5.8l-2.9 4.9zM210.1 0v9.9M280.1 6.5v3.4M350.1 6.5v3.4M6.7 74.2h3.4M410.1 74.2h3.5M.1 148.5h10M5.1 145.6l5 2.9-5 2.9zM410.1 148.5h10"/>
<path d="M410.1 148.5l5-2.9v5.8zM6.7 222.7h3.4M410.1 222.7h3.5M70.1 287v3.4M140.1 287v3.4M210.1 287v10M210.1 287l2.9 5h-5.8zM280.1 287v3.4M350.1 287v3.4"/>
</g>
<g fill="none" stroke="#000" stroke-width=".51">
<path d="M269.8 249.5h40.3M270.1 242h140v45h-140zM270.1 257h140M303.2 257v16M310.1 242v15M350.1 257v30M390.1 257v12M270.1 265h33.1M270.1 273h80M350.1 269h60M350.1 263h60M350.1 280.5h60"/>
<path d="M370.1 280.5v6.5M390.1 280.5v6.5"/>
</g>
<g fill="#000">
<path d="M111.2 35.9l2.5 .2-.2 1zM94.6 50.2l2.5 .5-2.5 .5zM280.3 53l2.6-.4-2.2 1.4zM136.8 66.5l2.2-1.3 .3 1zM283 68.2l2.6 .1-2.4 .8zM305.8 70.3h1.1l-.6 2.5zM369.4 87.8l.7 .7-2.3 1.2zM293.8 122.9l2.5-.6-2.1 1.5zM344.4 130.6l2.4-.9 .1 1zM84.2 148.6l2.5 .7-2.6 .3zM362.7 164.8l2.1-1.5 .4 .9zM347.8 195.1l2.4 .9-.5 .8z"/>
<path d="M74.8 219l2.5-.6-2 1.5zM122.5 205.5l2.5 .5-.3 .9z"/>
</g>
<g font-size="7.9">
<text x="145.2" y="19.2">CONJUNTO INTERMEDIO DE CD-IND-30</text>
<text x="164.2" y="28.2">CD-IND-30-PMED-01 ( 1 : 2 )</text>
</g>
<g font-size="4.7">
<text x="304.6" y="261.2">Plano fabricación</text>
<text x="304.6" y="266.6">conjunto intermedio</text>
<text x="304.6" y="272">CD-IND-30</text>
</g>
<g font-size="4.2">
<text x="34" y="9.6">6</text>
<text x="104" y="9.6">5</text>
<text x="174" y="9.6">4</text>
<text x="244" y="9.6">3</text>
<text x="314" y="9.6">2</text>
<text x="384" y="9.6">1</text>
<text x="6.8" y="38.7">D</text>
<text x="410.6" y="38.7">D</text>
<text x="7" y="112.9">C</text>
<text x="410.8" y="112.9">C</text>
<text x="7" y="187.1">B</text>
<text x="410.8" y="187.1">B</text>
<text x="7" y="261.4">A</text>
<text x="410.8" y="261.4">A</text>
<text x="34" y="290.4">6</text>
<text x="104" y="290.4">5</text>
<text x="174" y="290.4">4</text>
<text x="244" y="290.4">3</text>
<text x="314" y="290.4">2</text>
<text x="384" y="290.4">1</text>
</g>
<g font-size="3.9">
<text x="128.5" y="42.1">7</text>
<text x="76.1" y="52">3</text>
<text x="306" y="53.5">1</text>
<text x="150.9" y="62.4">5</text>
<text x="250.7" y="65.3">7</text>
<text x="261.8" y="72.6">3</text>
<text x="380.7" y="79.9">4</text>
<text x="389.6" y="126.2">6</text>
<text x="269.4" y="135">5</text>
<text x="60.6" y="148.4">6</text>
<text x="381" y="156.6">8</text>
<text x="141.7" y="214.6">2</text>
<text x="371.2" y="210.5">2</text>
<text x="58" y="228.2">4</text>
<text x="75.2" y="241.3">ITEM</text>
<text x="91" y="241.3">QTY</text>
<text x="126.2" y="241.3">PART NUMBER</text>
<text x="209.3" y="241.3">DESCRIPTION</text>
<text x="78.3" y="246.6">1</text>
<text x="78.3" y="252">2</text>
<text x="93.2" y="246.6">1</text>
<text x="93.2" y="251.9">1</text>
<text x="104.3" y="246.6">CD-IND-30-CARLIT-01</text>
<text x="104.3" y="252">CD-IND-30-MEDA-01</text>
<text x="173.9" y="246.7">Cartela de refuerzo interior parte intermedia CDI. e=4mm</text>
<text x="78.3" y="257.3">3</text>
<text x="93.2" y="257.2">1</text>
<text x="104.3" y="257.3">CD-IND-30-MEDB-01</text>
<text x="173.9" y="252">Parte intermedia CDI chapa izq. e=8mm</text>
<text x="173.9" y="257.3">Parte intermedia CDI chapa dcha. e=8mm</text>
<text x="78.3" y="262.6">4</text>
<text x="93.2" y="262.6">1</text>
<text x="104.3" y="262.6">CD-IND-30-MEDC-01</text>
<text x="173.9" y="262.6">Parte intermedia CDI tapa central. e=6mm</text>
<text x="78.3" y="267.8">5</text>
<text x="93.2" y="267.9">1</text>
<text x="104.3" y="267.9">CD-IND-30-MEDCSU-01</text>
<text x="173.9" y="268">Parte intermedia CDI tapa central. e=6mm</text>
<text x="78.3" y="273.2">6</text>
<text x="93.2" y="273.2">1</text>
<text x="104.3" y="273.2">CD-IND-30-MEDE-01</text>
<text x="173.9" y="273.3">Parte intermedia CDI chapa central. e=6mm</text>
<text x="358.5" y="275">CD-IND-30-PMED-01-MET02</text>
<text x="78.3" y="278.5">7</text>
<text x="93.2" y="278.5">1</text>
<text x="104.3" y="278.5">DIN929 M12</text>
<text x="173.9" y="278.6">Tuerca hexagonal para soldar</text>
<text x="358.5" y="279.4">2495</text>
<text x="78.3" y="283.8">8</text>
<text x="93.2" y="283.8">1</text>
<text x="104.3" y="283.9">Tuerca hexagonal para soldar DIN 929 M6</text>
<text x="173.9" y="283.9">Tuerca hexagonal para soldar DIN 929 M6</text>
</g>
<g font-size="3.1">
<text x="312.7" y="246.8">Tolerancias para dimensiones lineales y angulares sin indicación individual</text>
<text x="312.7" y="250.4">de tolerancia, según ISO 2768-1:1989</text>
<text x="312.7" y="254">Zonas de rugosidad no especificada, Ra 3.2</text>
<text x="358.7" y="286.5">2</text>
<text x="377.7" y="285.6">A3</text>
<text x="397" y="285.9">1 /8</text>
</g>
<g font-size="2.4">
<text x="271.2" y="244.4">MATERIAL:</text>
<text x="271.3" y="252">ACABADO SUPERFICIAL:</text>
<text x="271.4" y="247.9">Steel, Mild</text>
<text x="271.3" y="254.6">Cincado</text>
<text x="271.2" y="259.7">SCALE:</text>
<text x="350.6" y="260.8">DRAWN: Sergio Torremocha</text>
<text x="391.2" y="260.6">23/05/2016</text>
<text x="350.6" y="267">CHECKED: A.Garcia</text>
<text x="391.2" y="266.7">20/01/2016</text>
<text x="350.6" y="271.4">DWG NO:</text>
<text x="350.8" y="276.9">Id. Ref:</text>
<text x="350.8" y="282.8">REV</text>
<text x="371.2" y="282.9">SIZE</text>
<text x="390.9" y="282.9">SHEET</text>
</g>
</svg>
